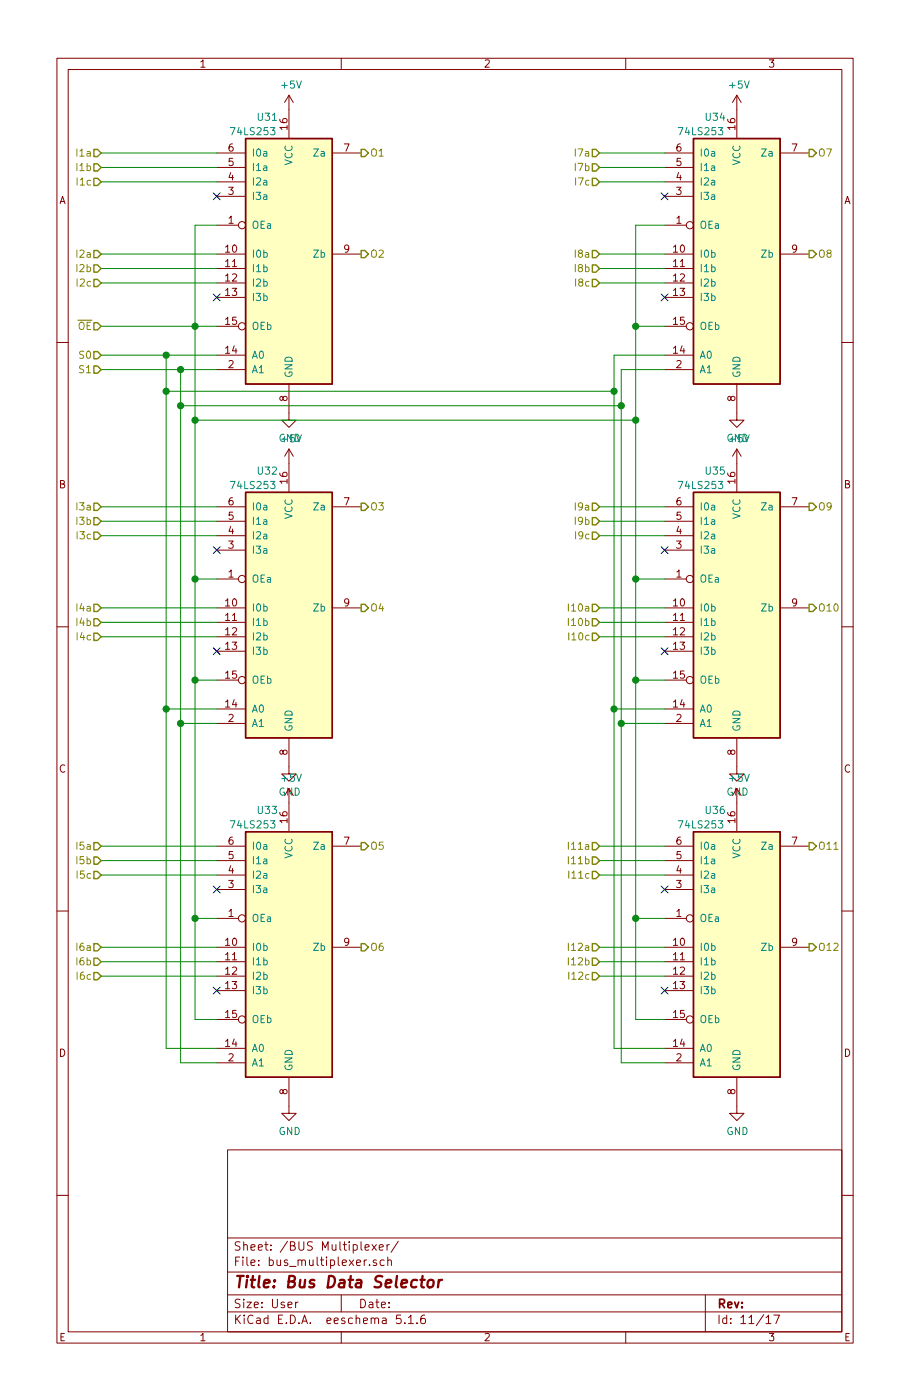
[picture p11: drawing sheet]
<svg xmlns="http://www.w3.org/2000/svg" width="160mm" height="246mm" viewBox="0 0 160 246" stroke-linecap="round" stroke-linejoin="round" font-family="sans-serif">
<g fill="none" stroke="#840000" stroke-width=".18">
<path d="M10 10.2h140v226h-140zM12 12.2h136v222.1h-136zM50.8 16.7v7.7M50.8 16.7l-.8 1.3M50.8 16.7l.8 1.3M60 10.2v2M110 10.2v2M129.5 16.7l-.7 1.3M129.5 16.7v7.7M129.5 16.7l.8 1.3M38.1 39.6h3.8M38.1 34.5h5.1"/>
<path d="M38.1 32h5.1M38.1 29.4h5.1M38.1 26.9h5.1M58.4 26.9h5.1M116.8 39.6h3.8M116.8 34.5h5.1M116.8 32h5.1M116.8 29.4h5.1M116.8 26.9h5.1M137.2 26.9h5M38.1 44.7h5.1M38.1 47.2h5.1"/>
<path d="M38.1 49.8h5.1M38.1 52.3h5.1M38.1 57.4h3.8M58.4 44.7h5.1M116.8 44.7h5.1M116.8 47.2h5.1M116.8 49.8h5.1M116.8 52.3h5.1M116.8 57.4h3.8M137.2 44.7h5M10 60.2h2M38.1 62.5h5.1"/>
<path d="M38.1 65h5.1M50.8 67.5v6.4h1.3l-1.3 1.3-1.3-1.3h1.3M50.8 79v7.6M50.8 79l-.8 1.2M50.8 79l.8 1.2M116.8 62.5h5.1M116.8 65h5.1M129.5 67.5v6.4h1.3l-1.3 1.3-1.2-1.3h1.2M129.5 79v7.6M129.5 79l-.7 1.2M129.5 79l.8 1.2M148 60.2h2"/>
<path d="M38.1 96.8h5.1M38.1 94.2h5.1M38.1 91.7h5.1M38.1 89.1h5.1M58.4 89.1h5.1M116.8 96.8h5.1M116.8 94.2h5.1M116.8 91.7h5.1M116.8 89.1h5.1M137.2 89.1h5M10 110.2h2M38.1 101.8h3.8"/>
<path d="M38.1 106.9h5.1M38.1 109.5h5.1M38.1 112h5.1M38.1 114.5h5.1M38.1 119.6h3.8M58.4 106.9h5.1M116.8 101.8h3.8M116.8 106.9h5.1M116.8 109.5h5.1M116.8 112h5.1M116.8 114.5h5.1M116.8 119.6h3.8"/>
<path d="M137.2 106.9h5M148 110.2h2M38.1 124.7h5.1M38.1 127.2h5.1M50.8 129.8v6.3h1.3l-1.3 1.3-1.3-1.3h1.3M50.8 138.7v7.6M116.8 124.7h5.1M116.8 127.2h5.1M129.5 129.8v6.3h1.3l-1.3 1.3-1.2-1.3h1.2M129.5 138.7v7.6M38.1 156.4h5.1M38.1 153.9h5.1"/>
<path d="M38.1 151.4h5.1M38.1 148.8h5.1M58.4 148.8h5.1M116.8 156.4h5.1M116.8 153.9h5.1M116.8 151.4h5.1M116.8 148.8h5.1M137.2 148.8h5M10 160.2h2M38.1 161.5h3.8M38.1 166.6h5.1M38.1 169.1h5.1"/>
<path d="M38.1 171.7h5.1M38.1 174.2h5.1M38.1 179.3h3.8M58.4 166.6h5.1M116.8 161.5h3.8M116.8 166.6h5.1M116.8 169.1h5.1M116.8 171.7h5.1M116.8 174.2h5.1M116.8 179.3h3.8M137.2 166.6h5M148 160.2h2"/>
<path d="M38.1 184.4h5.1M38.1 186.9h5.1M50.8 189.5v6.3h1.3l-1.3 1.3-1.3-1.3h1.3M116.8 184.4h5.1M116.8 186.9h5.1M129.5 189.5v6.3h1.3l-1.3 1.3-1.2-1.3h1.2M10 210.2h2M40 202.2h108v32.1h-108zM40 217.7h108M64.2 219.4l.7-.1-.1-.3-.4-.1-.2 .2 .1 .7h.5M65.4 218.9l.8 1M66.2 218.9l-.8 1"/>
<path d="M66.7 219.4l.7-.1-.1-.3-.4-.1-.2 .2 .1 .7h.5M68 218.9v1M68.5 218.9l-.4 .1-.1 .2M70 218.3l-1.2 2M148 210.2h2M40 230.7h108M40 227.7h108M40 223.7h108M52 229v1M52.4 229l-.4 .3M60 227.7v3M60 234.3v1.9"/>
<path d="M65 222.5v.1M66.2 221.7l-.4-.1-.2 .2 .1 .2 .5 .2v.3h-.6M67.5 221.7l-.4-.1-.3 .3 .2 .6h.5M68.2 221.7l.2-.1 .4 .1v.9M68.2 221.1v1.5M70.5 231.3h-.8v.7l.2-.1h.5l.1 .3v.5l-.2 .1-.6-.1M71.2 232.7v.1M71.8 231.7l.4-.4v1.5M71.8 232.8h.9M73.3 232.7v.1M74.7 231.3a.59 .59 0 0 0-.7 .6v.8l.2 .1 .6-.1v-.5l-.1-.3h-.5l-.2 .3M110 234.3v1.9"/>
<path d="M124 227.7v6.6M134.7 231.7l.4-.4v1.5M134.7 232.8h.8M136 231.3h1l-.6 1.5"/>
<circle cx="42.5" cy="39.6" r=".63"/>
<circle cx="121.3" cy="39.6" r=".63"/>
<circle cx="42.5" cy="57.4" r=".63"/>
<circle cx="121.3" cy="57.4" r=".63"/>
<circle cx="42.5" cy="101.8" r=".63"/>
<circle cx="42.5" cy="119.6" r=".63"/>
<circle cx="121.3" cy="101.8" r=".63"/>
<circle cx="121.3" cy="119.6" r=".63"/>
<circle cx="42.5" cy="161.5" r=".63"/>
<circle cx="42.5" cy="179.3" r=".63"/>
<circle cx="121.3" cy="161.5" r=".63"/>
<circle cx="121.3" cy="179.3" r=".63"/>
</g>
<path d="M73.9 225.1h.8M74.3 224.4l-.2 1.7v.2l.4 .1M75.3 225.3a.53 .53 0 0 1 .5-.2 .53 .53 0 0 1 .5 .4l-.1 .5a.54 .54 0 0 1-.5 .4 .54 .54 0 0 1-.6-.4zM77.2 225.1l-.2 1.3M77.7 225.1a.54 .54 0 0 0-.6 .4" fill="none" stroke="#840000" stroke-width=".41"/>
<g fill="#ffffc2" stroke="#ffffc2" stroke-width=".18">
<path d="M43.2 24.4h15.2v43.1h-15.2z"/>
<path d="M121.9 146.3h15.3v43.2h-15.3z"/>
<path d="M121.9 86.6h15.3v43.2h-15.3z"/>
<path d="M43.2 86.6h15.2v43.2h-15.2z"/>
<path d="M43.2 146.3h15.2v43.2h-15.2z"/>
<path d="M121.9 24.4h15.3v43.1h-15.3z"/>
</g>
<path d="M43.2 24.4h15.2v43.1h-15.2zM121.9 24.4h15.3v43.1h-15.3zM43.2 86.6h15.2v43.2h-15.2zM121.9 86.6h15.3v43.2h-15.3zM43.2 146.3h15.2v43.2h-15.2zM121.9 146.3h15.3v43.2h-15.3z" fill="none" stroke="#840000" stroke-width=".25"/>
<g fill="none" stroke="#008400" stroke-width=".18">
<path d="M17.8 32h20.3M17.8 29.4h20.3M17.8 26.9h20.3M38.1 39.6h-3.8v139.7h3.8M105.4 32h11.4M105.4 29.4h11.4M105.4 26.9h11.4M116.8 39.6h-5v139.7h5M17.8 44.7h20.3M17.8 57.4h20.3M17.8 49.8h20.3M17.8 47.2h20.3"/>
<path d="M105.4 44.7h11.4M105.4 49.8h11.4M105.4 47.2h11.4M111.8 57.4h5M17.8 65h20.3M17.8 62.5h20.3M29.2 68.8h78.7M29.2 62.5v121.9h8.9M31.7 65v121.9h6.4M31.7 71.4h77.5M34.3 73.9h77.5M116.8 65h-7.6v121.9h7.6"/>
<path d="M116.8 62.5h-8.9v121.9h8.9M17.8 94.2h20.3M17.8 91.7h20.3M17.8 89.1h20.3M105.4 94.2h11.4M105.4 91.7h11.4M105.4 89.1h11.4M17.8 112h20.3M17.8 109.5h20.3M17.8 106.9h20.3M34.3 119.6h3.8M34.3 101.8h3.8"/>
<path d="M105.4 112h11.4M105.4 109.5h11.4M105.4 106.9h11.4M111.8 119.6h5M111.8 101.8h5M29.2 124.7h8.9M31.7 127.2h6.4M107.9 124.7h8.9M109.2 127.2h7.6M17.8 153.9h20.3M17.8 151.4h20.3M17.8 148.8h20.3"/>
<path d="M105.4 153.9h11.4M105.4 151.4h11.4M105.4 148.8h11.4M17.8 166.6h20.3M17.8 169.1h20.3M17.8 171.7h20.3M34.3 161.5h3.8M105.4 166.6h11.4M105.4 169.1h11.4M105.4 171.7h11.4M111.8 161.5h5"/>
</g>
<g fill="none" stroke="#848400" stroke-width=".25">
<path d="M16.5 28.8h.6l.7 .6-.7 .7h-.6zM16.5 31.4h.6l.7 .6-.7 .6h-.6zM16.5 26.3h.6l.7 .6-.7 .6h-.6zM63.5 26.3h.6l.7 .6-.7 .6h-.6zM104.1 31.4h.7l.6 .6-.6 .6h-.7zM104.1 28.8h.7l.6 .6-.6 .7h-.7zM104.1 26.3h.7l.6 .6-.6 .6h-.7zM142.2 26.3h.7l.6 .6-.6 .6h-.7zM16.5 49.1h.6l.7 .7-.7 .6h-.6zM16.5 46.6h.6l.7 .6-.7 .7h-.6zM16.5 56.8h.6l.7 .6-.7 .6h-.6zM16.5 44.1h.6l.7 .6-.7 .6h-.6z"/>
<path d="M63.5 44.1h.6l.7 .6-.7 .6h-.6zM104.1 49.1h.7l.6 .7-.6 .6h-.7zM104.1 46.6h.7l.6 .6-.6 .7h-.7zM104.1 44.1h.7l.6 .6-.6 .6h-.7zM142.2 44.1h.7l.6 .6-.6 .6h-.7zM16.5 61.8h.6l.7 .7-.7 .6h-.6zM16.5 64.4h.6l.7 .6-.7 .6h-.6zM16.5 93.6h.6l.7 .6-.7 .7h-.6zM16.5 91h.6l.7 .7-.7 .6h-.6zM16.5 88.5h.6l.7 .6-.7 .7h-.6zM63.5 88.5h.6l.7 .6-.7 .7h-.6zM104.1 88.5h.7l.6 .6-.6 .7h-.7z"/>
<path d="M104.1 91h.7l.6 .7-.6 .6h-.7zM104.1 93.6h.7l.6 .6-.6 .7h-.7zM142.2 88.5h.7l.6 .6-.6 .7h-.7zM16.5 111.4h.6l.7 .6-.7 .6h-.6zM16.5 108.8h.6l.7 .7-.7 .6h-.6zM16.5 106.3h.6l.7 .6-.7 .7h-.6zM63.5 106.3h.6l.7 .6-.7 .7h-.6zM104.1 106.3h.7l.6 .6-.6 .7h-.7zM104.1 111.4h.7l.6 .6-.6 .6h-.7zM104.1 108.8h.7l.6 .7-.6 .6h-.7zM142.2 106.3h.7l.6 .6-.6 .7h-.7zM16.5 153.3h.6l.7 .6-.7 .6h-.6z"/>
<path d="M16.5 150.7h.6l.7 .7-.7 .6h-.6zM16.5 148.2h.6l.7 .6-.7 .7h-.6zM63.5 148.2h.6l.7 .6-.7 .7h-.6zM104.1 148.2h.7l.6 .6-.6 .7h-.7zM104.1 150.7h.7l.6 .7-.6 .6h-.7zM104.1 153.3h.7l.6 .6-.6 .6h-.7zM142.2 148.2h.7l.6 .6-.6 .7h-.7zM16.5 171.1h.6l.7 .6-.7 .6h-.6zM16.5 168.5h.6l.7 .6-.7 .7h-.6zM16.5 166h.6l.7 .6-.7 .6h-.6zM63.5 166h.6l.7 .6-.7 .6h-.6zM104.1 171.1h.7l.6 .6-.6 .6h-.7z"/>
<path d="M104.1 166h.7l.6 .6-.6 .6h-.7zM104.1 168.5h.7l.6 .6-.6 .7h-.7zM142.2 166h.7l.6 .6-.6 .6h-.7z"/>
</g>
<path d="M99.9 106.2v1.3M99.9 148.1v1.3M99.9 165.9v1.3" fill="none" stroke="#848400" stroke-width=".18"/>
<g fill="#008400" stroke="#008400" stroke-width=".25">
<circle cx="34.3" cy="119.6" r=".51"/>
<circle cx="111.8" cy="119.6" r=".51"/>
<circle cx="111.8" cy="57.4" r=".51"/>
<circle cx="29.2" cy="124.7" r=".51"/>
<circle cx="108" cy="68.8" r=".51"/>
<circle cx="108" cy="124.7" r=".51"/>
<circle cx="31.8" cy="65" r=".51"/>
<circle cx="31.8" cy="127.2" r=".51"/>
<circle cx="29.2" cy="62.5" r=".51"/>
<circle cx="29.2" cy="68.8" r=".51"/>
<circle cx="31.8" cy="71.4" r=".51"/>
<circle cx="109.2" cy="71.4" r=".51"/>
<circle cx="111.8" cy="101.8" r=".51"/>
<circle cx="111.8" cy="161.5" r=".51"/>
<circle cx="34.3" cy="57.4" r=".51"/>
<circle cx="111.8" cy="73.9" r=".51"/>
<circle cx="34.3" cy="73.9" r=".51"/>
<circle cx="34.3" cy="101.8" r=".51"/>
<circle cx="34.3" cy="161.5" r=".51"/>
<circle cx="109.2" cy="127.2" r=".51"/>
</g>
<g fill="none" stroke="#000084" stroke-width=".18">
<path d="M37.5 33.9l1.2 1.2M38.7 33.9l-1.2 1.2M116.2 33.9l1.2 1.2M117.4 33.9l-1.2 1.2M37.5 51.7l1.2 1.2M38.7 51.7l-1.2 1.2M116.2 51.7l1.2 1.2M117.4 51.7l-1.2 1.2M37.5 96.2l1.2 1.2M38.7 96.2l-1.2 1.2M116.2 96.2l1.2 1.2M117.4 96.2l-1.2 1.2"/>
<path d="M37.5 113.9l1.2 1.2M38.7 113.9l-1.2 1.2M116.2 113.9l1.2 1.2M117.4 113.9l-1.2 1.2M37.5 155.8l1.2 1.3M38.7 155.8l-1.2 1.3M116.2 155.8l1.2 1.3M117.4 155.8l-1.2 1.3M37.5 173.6l1.2 1.2M38.7 173.6l-1.2 1.2M116.2 173.6l1.2 1.2M117.4 173.6l-1.2 1.2"/>
</g>
<text font-size="2.8" fill="#840000" x="41" y="226.5">Title: Bus Data Selector</text>
<g font-size="2.1" fill="#840000">
<text x="41" y="220">Sheet: /BUS Multiplexer/</text>
<text x="41" y="222.7">File: bus_multiplexer.sch</text>
<text x="41" y="232.9">KiCad E.D.A. eeschema 5.1.6</text>
<text x="41" y="230.1">Size: User</text>
<text x="63" y="230.1">Date:</text>
<text x="126" y="230.1">Rev:</text>
<text x="126" y="232.9">Id: 11/17</text>
</g>
<g font-size="1.8" fill="#840000">
<text x="35" y="11.9">1</text>
<text x="85" y="11.9">2</text>
<text x="135" y="11.9">3</text>
<text x="50.5" y="22.8" transform="rotate(-90 50.5 22.8)">16</text>
<text x="129.3" y="22.8" transform="rotate(-90 129.3 22.8)">16</text>
<text x="40.2" y="29.2">5</text>
<text x="40.2" y="26.7">6</text>
<text x="60.5" y="26.7">7</text>
<text x="118.9" y="29.2">5</text>
<text x="118.9" y="26.7">6</text>
<text x="139.2" y="26.7">7</text>
<text x="10.4" y="35.9">A</text>
<text x="40.2" y="34.3">3</text>
<text x="40.2" y="31.7">4</text>
<text x="118.9" y="34.3">3</text>
<text x="118.9" y="31.7">4</text>
<text x="148.4" y="35.9">A</text>
<text x="40.2" y="39.4">1</text>
<text x="118.9" y="39.4">1</text>
<text x="39.7" y="44.4">10</text>
<text x="39.7" y="47">11</text>
<text x="60.5" y="44.4">9</text>
<text x="118.4" y="44.4">10</text>
<text x="118.4" y="47">11</text>
<text x="139.2" y="44.4">9</text>
<text x="39.7" y="49.5">12</text>
<text x="39.7" y="52.1">13</text>
<text x="118.4" y="49.5">12</text>
<text x="118.4" y="52.1">13</text>
<text x="39.7" y="57.1">15</text>
<text x="118.4" y="57.1">15</text>
<text x="39.7" y="62.2">14</text>
<text x="40.2" y="64.8">2</text>
<text x="118.4" y="62.2">14</text>
<text x="118.9" y="64.8">2</text>
<text x="50.5" y="70.6" transform="rotate(-90 50.5 70.6)">8</text>
<text x="129.3" y="70.6" transform="rotate(-90 129.3 70.6)">8</text>
<text x="10.4" y="85.9">B</text>
<text x="40.2" y="88.9">6</text>
<text x="50.5" y="85" transform="rotate(-90 50.5 85)">16</text>
<text x="60.5" y="88.9">7</text>
<text x="118.9" y="88.9">6</text>
<text x="129.3" y="85" transform="rotate(-90 129.3 85)">16</text>
<text x="139.2" y="88.9">7</text>
<text x="148.4" y="85.9">B</text>
<text x="40.2" y="94">4</text>
<text x="40.2" y="91.4">5</text>
<text x="118.9" y="94">4</text>
<text x="118.9" y="91.4">5</text>
<text x="40.2" y="101.6">1</text>
<text x="40.2" y="96.5">3</text>
<text x="118.9" y="101.6">1</text>
<text x="118.9" y="96.5">3</text>
<text x="39.7" y="106.7">10</text>
<text x="60.5" y="106.7">9</text>
<text x="118.4" y="106.7">10</text>
<text x="139.2" y="106.7">9</text>
<text x="39.7" y="109.2">11</text>
<text x="39.7" y="111.7">12</text>
<text x="118.4" y="109.2">11</text>
<text x="118.4" y="111.7">12</text>
<text x="39.7" y="114.3">13</text>
<text x="39.7" y="119.4">15</text>
<text x="118.4" y="114.3">13</text>
<text x="118.4" y="119.4">15</text>
<text x="39.7" y="124.4">14</text>
<text x="118.4" y="124.4">14</text>
<text x="40.2" y="127">2</text>
<text x="118.9" y="127">2</text>
<text x="10.4" y="135.9">C</text>
<text x="50.5" y="132.8" transform="rotate(-90 50.5 132.8)">8</text>
<text x="129.3" y="132.8" transform="rotate(-90 129.3 132.8)">8</text>
<text x="148.4" y="135.9">C</text>
<text x="49" y="139.9">GND</text>
<text x="127.7" y="139.9">GND</text>
<text x="40.2" y="148.6">6</text>
<text x="50.5" y="144.7" transform="rotate(-90 50.5 144.7)">16</text>
<text x="60.5" y="148.6">7</text>
<text x="118.9" y="148.6">6</text>
<text x="129.3" y="144.7" transform="rotate(-90 129.3 144.7)">16</text>
<text x="139.2" y="148.6">7</text>
<text x="40.2" y="153.7">4</text>
<text x="40.2" y="151.1">5</text>
<text x="118.9" y="153.7">4</text>
<text x="118.9" y="151.1">5</text>
<text x="40.2" y="161.3">1</text>
<text x="40.2" y="156.2">3</text>
<text x="118.9" y="161.3">1</text>
<text x="118.9" y="156.2">3</text>
<text x="39.7" y="166.4">10</text>
<text x="60.5" y="166.4">9</text>
<text x="118.4" y="166.4">10</text>
<text x="139.2" y="166.4">9</text>
<text x="39.7" y="168.9">11</text>
<text x="39.7" y="171.4">12</text>
<text x="39.7" y="174">13</text>
<text x="118.4" y="168.9">11</text>
<text x="118.4" y="171.4">12</text>
<text x="118.4" y="174">13</text>
<text x="39.7" y="179.1">15</text>
<text x="118.4" y="179.1">15</text>
<text x="10.4" y="185.9">D</text>
<text x="39.7" y="184.1">14</text>
<text x="118.4" y="184.1">14</text>
<text x="148.4" y="185.9">D</text>
<text x="40.2" y="186.7">2</text>
<text x="118.9" y="186.7">2</text>
<text x="50.5" y="192.5" transform="rotate(-90 50.5 192.5)">8</text>
<text x="129.3" y="192.5" transform="rotate(-90 129.3 192.5)">8</text>
<text x="10.4" y="235.9">E</text>
<text x="35" y="235.9">1</text>
<text x="85" y="235.9">2</text>
<text x="135" y="235.9">3</text>
<text x="148.4" y="235.9">E</text>
</g>
<g font-size="1.8" fill="#008484">
<text x="49.6" y="15.6">+5V</text>
<text x="128.3" y="15.6">+5V</text>
<text x="40.9" y="23.8">74LS253</text>
<text x="45.4" y="21.2">U31</text>
<text x="119.6" y="23.8">74LS253</text>
<text x="124.1" y="21.2">U34</text>
<text x="44.2" y="27.5">I0a</text>
<text x="51.4" y="29.1" transform="rotate(-90 51.4 29.1)">VCC</text>
<text x="55.3" y="27.5">Za</text>
<text x="122.9" y="27.5">I0a</text>
<text x="130.2" y="29.1" transform="rotate(-90 130.2 29.1)">VCC</text>
<text x="134.1" y="27.5">Za</text>
<text x="44.2" y="35.2">I3a</text>
<text x="44.2" y="32.6">I2a</text>
<text x="44.2" y="30.1">I1a</text>
<text x="122.9" y="35.2">I3a</text>
<text x="122.9" y="32.6">I2a</text>
<text x="122.9" y="30.1">I1a</text>
<text x="44.2" y="40.2">OEa</text>
<text x="122.9" y="40.2">OEa</text>
<text x="44.2" y="45.3">I0b</text>
<text x="44.2" y="47.9">I1b</text>
<text x="55.2" y="45.3">Zb</text>
<text x="122.9" y="45.3">I0b</text>
<text x="122.9" y="47.9">I1b</text>
<text x="134" y="45.3">Zb</text>
<text x="44.2" y="50.4">I2b</text>
<text x="44.2" y="52.9">I3b</text>
<text x="122.9" y="50.4">I2b</text>
<text x="122.9" y="52.9">I3b</text>
<text x="44.2" y="58">OEb</text>
<text x="122.9" y="58">OEb</text>
<text x="44.2" y="63.1">A0</text>
<text x="44.2" y="65.6">A1</text>
<text x="122.9" y="63.1">A0</text>
<text x="122.9" y="65.6">A1</text>
<text x="51.4" y="66.5" transform="rotate(-90 51.4 66.5)">GND</text>
<text x="130.2" y="66.5" transform="rotate(-90 130.2 66.5)">GND</text>
<text x="49.6" y="77.8">+5V</text>
<text x="128.3" y="77.8">+5V</text>
<text x="45.4" y="83.5">U32</text>
<text x="124.1" y="83.5">U35</text>
<text x="40.9" y="86">74LS253</text>
<text x="44.2" y="89.8">I0a</text>
<text x="55.3" y="89.8">Za</text>
<text x="119.6" y="86">74LS253</text>
<text x="122.9" y="89.8">I0a</text>
<text x="134.1" y="89.8">Za</text>
<text x="44.2" y="94.9">I2a</text>
<text x="44.2" y="92.3">I1a</text>
<text x="51.4" y="91.3" transform="rotate(-90 51.4 91.3)">VCC</text>
<text x="122.9" y="94.9">I2a</text>
<text x="122.9" y="92.3">I1a</text>
<text x="130.2" y="91.3" transform="rotate(-90 130.2 91.3)">VCC</text>
<text x="44.2" y="97.4">I3a</text>
<text x="122.9" y="97.4">I3a</text>
<text x="44.2" y="102.5">OEa</text>
<text x="44.2" y="107.6">I0b</text>
<text x="55.2" y="107.6">Zb</text>
<text x="122.9" y="102.5">OEa</text>
<text x="122.9" y="107.6">I0b</text>
<text x="134" y="107.6">Zb</text>
<text x="44.2" y="110.1">I1b</text>
<text x="44.2" y="112.6">I2b</text>
<text x="122.9" y="110.1">I1b</text>
<text x="122.9" y="112.6">I2b</text>
<text x="44.2" y="115.2">I3b</text>
<text x="122.9" y="115.2">I3b</text>
<text x="44.2" y="125.3">A0</text>
<text x="44.2" y="120.3">OEb</text>
<text x="122.9" y="125.3">A0</text>
<text x="122.9" y="120.3">OEb</text>
<text x="44.2" y="127.9">A1</text>
<text x="51.4" y="128.8" transform="rotate(-90 51.4 128.8)">GND</text>
<text x="122.9" y="127.9">A1</text>
<text x="130.2" y="128.8" transform="rotate(-90 130.2 128.8)">GND</text>
<text x="49.6" y="137.5">+5V</text>
<text x="128.3" y="137.5">+5V</text>
<text x="45.4" y="143.2">U33</text>
<text x="124.1" y="143.2">U36</text>
<text x="40.9" y="145.7">74LS253</text>
<text x="44.2" y="149.5">I0a</text>
<text x="55.3" y="149.5">Za</text>
<text x="119.6" y="145.7">74LS253</text>
<text x="122.9" y="149.5">I0a</text>
<text x="134.1" y="149.5">Za</text>
<text x="44.2" y="154.5">I2a</text>
<text x="44.2" y="152">I1a</text>
<text x="51.4" y="151" transform="rotate(-90 51.4 151)">VCC</text>
<text x="122.9" y="154.5">I2a</text>
<text x="122.9" y="152">I1a</text>
<text x="130.2" y="151" transform="rotate(-90 130.2 151)">VCC</text>
<text x="44.2" y="157.1">I3a</text>
<text x="122.9" y="157.1">I3a</text>
<text x="44.2" y="162.2">OEa</text>
<text x="44.2" y="167.2">I0b</text>
<text x="55.2" y="167.2">Zb</text>
<text x="122.9" y="162.2">OEa</text>
<text x="122.9" y="167.2">I0b</text>
<text x="134" y="167.2">Zb</text>
<text x="44.2" y="169.8">I1b</text>
<text x="44.2" y="172.3">I2b</text>
<text x="122.9" y="169.8">I1b</text>
<text x="122.9" y="172.3">I2b</text>
<text x="44.2" y="174.9">I3b</text>
<text x="44.2" y="179.9">OEb</text>
<text x="122.9" y="174.9">I3b</text>
<text x="122.9" y="179.9">OEb</text>
<text x="44.2" y="185">A0</text>
<text x="122.9" y="185">A0</text>
<text x="44.2" y="187.6">A1</text>
<text x="51.4" y="188.5" transform="rotate(-90 51.4 188.5)">GND</text>
<text x="122.9" y="187.6">A1</text>
<text x="130.2" y="188.5" transform="rotate(-90 130.2 188.5)">GND</text>
<text x="49" y="199.6">GND</text>
<text x="127.7" y="199.6">GND</text>
</g>
<g font-size="1.8" fill="#848400">
<text x="13.8" y="27.5">I1a</text>
<text x="65" y="27.5">O1</text>
<text x="101.4" y="27.5">I7a</text>
<text x="143.8" y="27.5">O7</text>
<text x="13.7" y="30.1">I1b</text>
<text x="13.8" y="32.6">I1c</text>
<text x="101.3" y="30.1">I7b</text>
<text x="101.4" y="32.6">I7c</text>
<text x="13.7" y="47.9">I2b</text>
<text x="13.8" y="45.3">I2a</text>
<text x="65" y="45.3">O2</text>
<text x="101.3" y="47.9">I8b</text>
<text x="101.4" y="45.3">I8a</text>
<text x="143.8" y="45.3">O8</text>
<text x="13.8" y="50.4">I2c</text>
<text x="101.4" y="50.4">I8c</text>
<text x="13.7" y="58">OE</text>
<text x="14.1" y="63.1">S0</text>
<text x="14.1" y="65.6">S1</text>
<text x="13.8" y="89.8">I3a</text>
<text x="65" y="89.8">O3</text>
<text x="101.4" y="89.8">I9a</text>
<text x="143.8" y="89.8">O9</text>
<text x="13.7" y="92.3">I3b</text>
<text x="13.8" y="94.9">I3c</text>
<text x="101.3" y="92.3">I9b</text>
<text x="101.4" y="94.9">I9c</text>
<text x="13.8" y="107.6">I4a</text>
<text x="65" y="107.6">O4</text>
<text x="100.4" y="107.6">I10a</text>
<text x="143.8" y="107.6">O10</text>
<text x="13.7" y="110.1">I4b</text>
<text x="13.8" y="112.6">I4c</text>
<text x="100.4" y="110.1">I10b</text>
<text x="100.4" y="112.6">I10c</text>
<text x="13.8" y="149.5">I5a</text>
<text x="65" y="149.5">O5</text>
<text x="100.4" y="149.5">I11a</text>
<text x="143.8" y="149.5">O11</text>
<text x="13.7" y="152">I5b</text>
<text x="13.8" y="154.5">I5c</text>
<text x="100.4" y="152">I11b</text>
<text x="100.4" y="154.5">I11c</text>
<text x="13.8" y="167.2">I6a</text>
<text x="65" y="167.2">O6</text>
<text x="100.4" y="167.2">I12a</text>
<text x="143.8" y="167.2">O12</text>
<text x="13.7" y="169.8">I6b</text>
<text x="13.8" y="172.3">I6c</text>
<text x="100.4" y="169.8">I12b</text>
<text x="100.4" y="172.3">I12c</text>
</g>
</svg>
